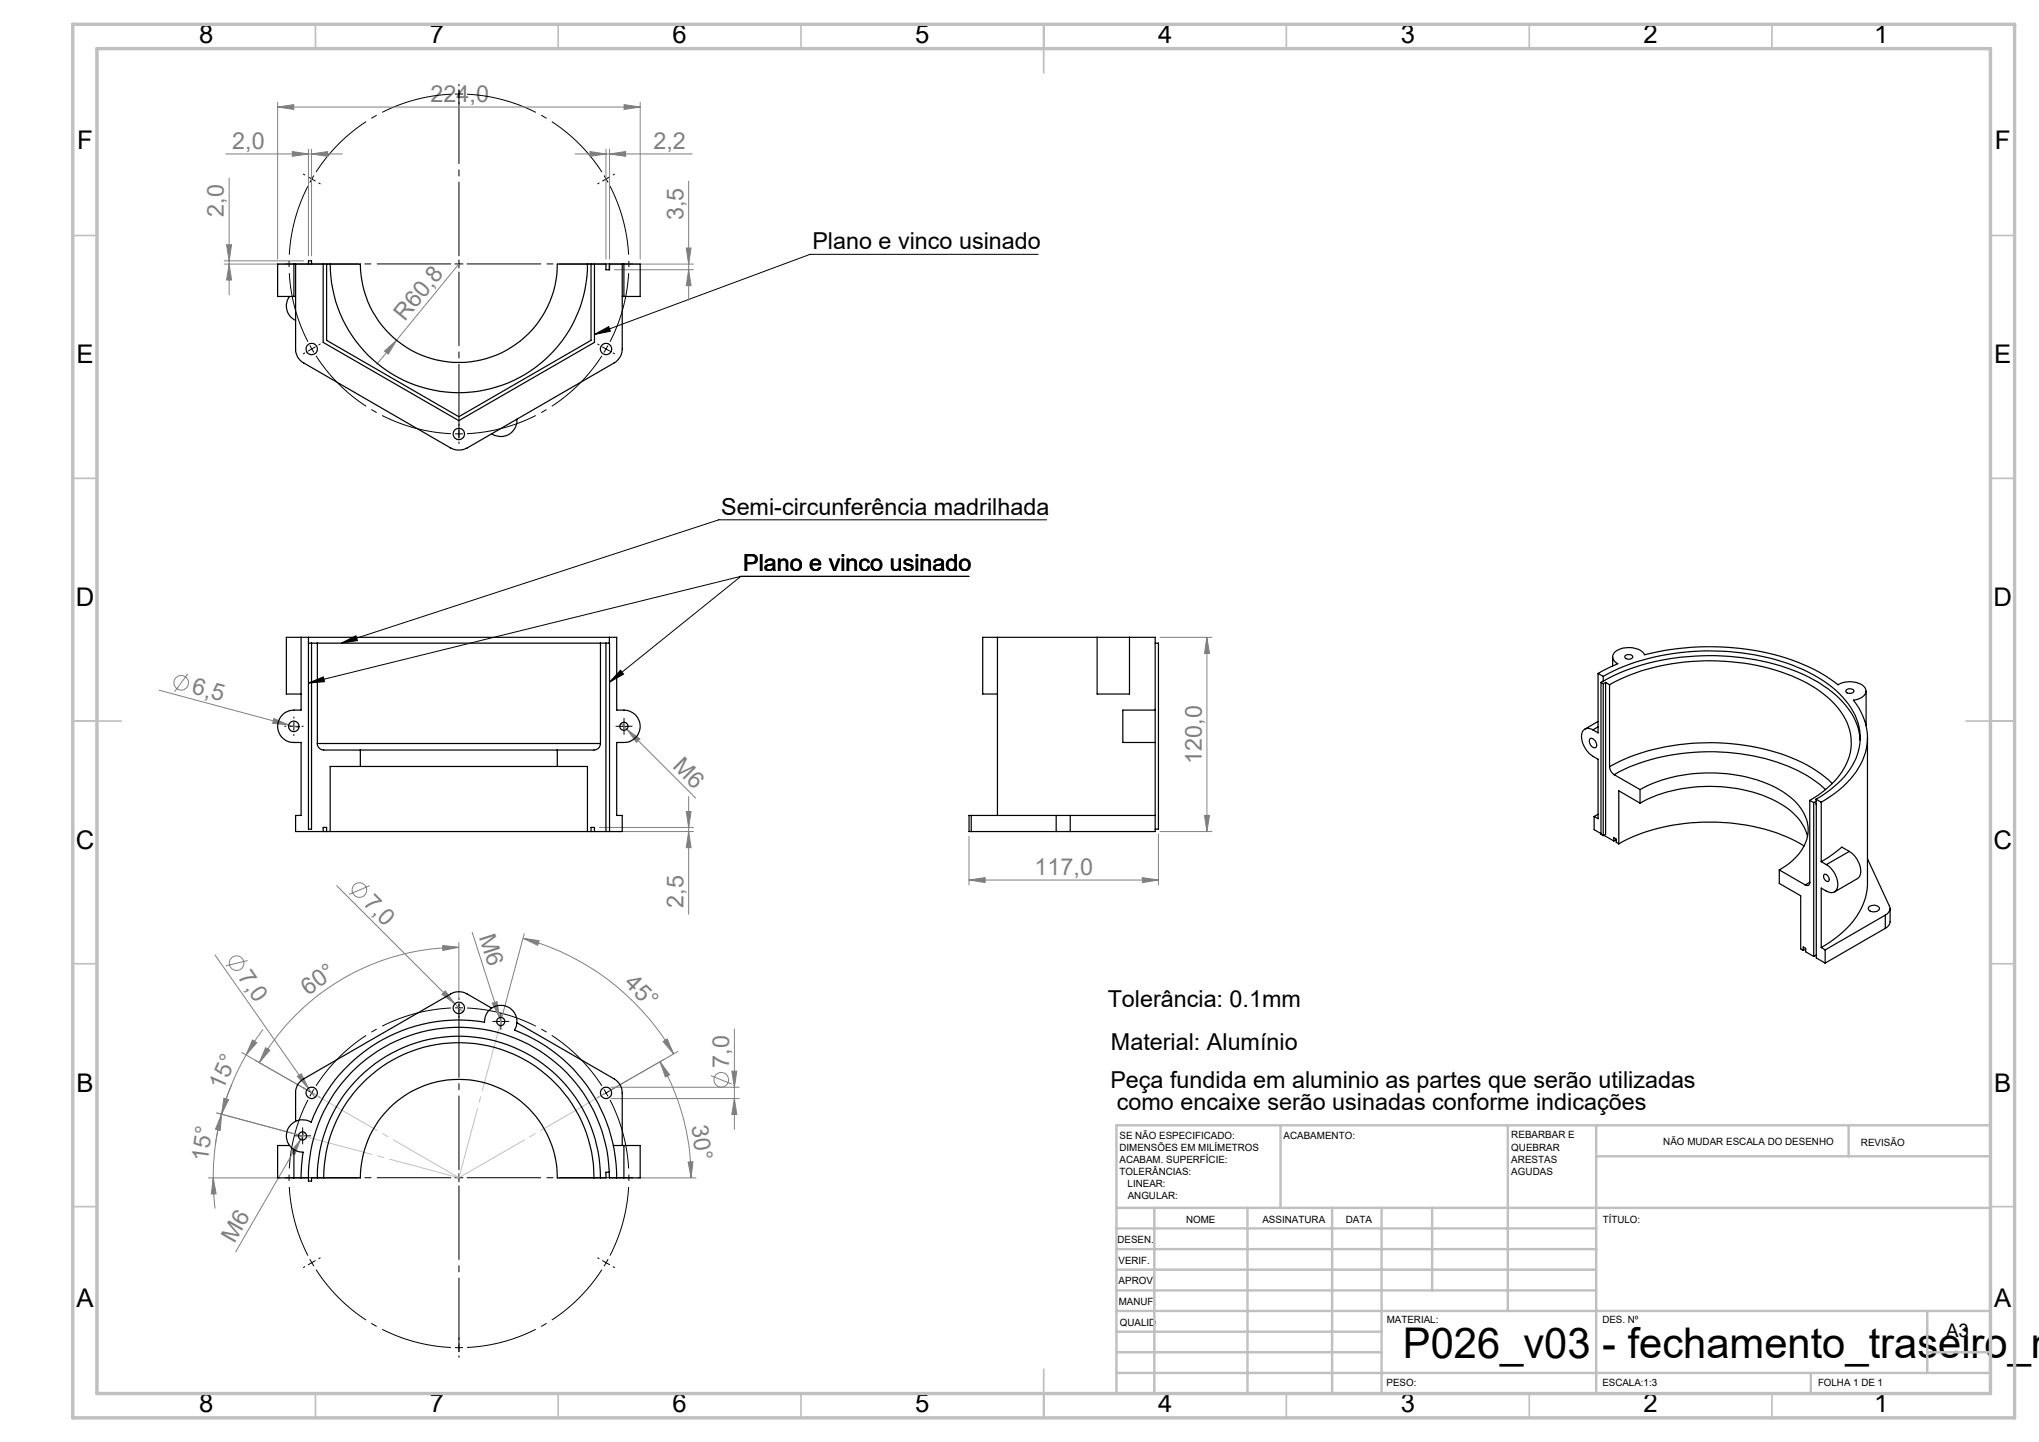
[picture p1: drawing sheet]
<svg xmlns="http://www.w3.org/2000/svg" width="420mm" height="297mm" viewBox="0 0 420 297" stroke-linecap="round" stroke-linejoin="round" font-family="sans-serif">
<g fill="none" stroke="#808080" stroke-width=".21">
<path d="M46.5 31.7h24M47.2 36.7v24M57.2 22l3.3-.4v.9zM57.2 21.1v32.3M57.2 22h74.7M60.2 31.2l3.3 .5-3.3 .5zM63.5 30.7v22M64.2 31.7l3.3-.5v1zM64.2 30.7v22M118.5 31.7h24.1M121.5 31.2l3.3 .5-3.3 .5zM124.8 30.7v22.7"/>
<path d="M125.6 31.7l3.3-.5v1zM125.6 30.7v22.7M128.6 21.6l3.3 .4-3.3 .5zM131.9 21.1v32.3M141.9 37.3v24.6M46.2 54.4h13.7M46.2 53.7h16.3M46.7 50.4h1l-.5 3.3zM47.2 54.4l.5 3.3h-1zM94.5 54.4l-16.9 20.6M126.5 55.6h16.3M129.2 54.4h13.6"/>
<path d="M141.4 51.1h.9l-.4 3.3zM141.9 55.6l.4 3.2h-.9zM79.2 72.3l2.5-2.2-1.7 2.9zM38.7 138.8l-2.8 3.7M238.9 131.3h10.7M248.6 131.3l.5 3.3h-1zM248.6 131.3v40M32.8 142.2l28.8 7.7M56.4 148l3.1 1.3-3.3-.3zM127.9 149l15.4 15.4M129.1 150.2l2.7 2-.7 .7zM123.5 170.4h19.3"/>
<path d="M127 171.3h15.8M141.4 167.1h.9l-.4 3.3zM141.9 164.1v24.2M141.9 171.3l.4 3.3h-.9zM199.6 172.3v10M238.6 171.8v10.5M238.9 171.3h10.7M248.1 168h1l-.5 3.3zM44.3 196.7l19.2 27.5M51 197.8l-4.5 1.1M69.4 182.4l26 26M76.2 182.4l-4.3 1.8"/>
<path d="M91.2 194.7l3.3 .4-3.3 .7zM94.5 195.1a47.4 47.4 0 0 0-41.1 23.8M94.5 194.1v11.7M97.3 192l5.6 17.6M107.7 193.2l3.4 .5-.4 1zM107.7 193.2a51 51 0 0 1 31 23.9M108 192.3l-4.6 17.1M199.6 181.3l3.3-.5v1zM199.6 181.3h39M235.3 180.8l3.3 .5-3.3 .5zM49.8 216.8l13.6 7.8-10.9-6.2M50.7 217.3a51.6 51.6 0 0 0-5.1 12.2"/>
<path d="M52 214.2l.9 .6-2.2 2.5zM54.2 212l-3.5 5.3M54.7 215.8l.9 .5-2.2 2.6zM91 204.8l.7-.7 2 2.7zM101.4 206.6l1-.3 .5 3.3zM102.9 209.6l.5 1.6M136 218.7l1.9 2.7-.8 .4zM136 218.7a48.1 48.1 0 0 1 6.3 23.9M136.6 214.5l.8-.5 1.3 3.1zM139.6 216.6l-13.9 8M151.3 211.9v20.7M44.7 229.2l16.6 4.5"/>
<path d="M45.6 229.5a49.6 49.6 0 0 0-1.7 13.1M45.6 229.5l-.2 3.3-1-.2zM45.6 229.5l-.7 3.1-.5 3.1M46.1 226.2l1 .3-1.5 3zM47.7 223.5l-2.1 6M61.2 221.7l.9-.5 1.4 3zM61.9 234.7l-1.2 3.1-.9-.5zM61.9 234.7l-13.4 23.1M62.7 233.3l-.8 1.4M63.5 224.2l1.4 1.9M125.8 223.9h26.5M125.8 226.3h26.5"/>
<path d="M141.7 239.3h1l-.4 3.3zM146.4 221.5l4.3 1.8M150.7 220.6h1.1l-.5 3.3zM151.3 226.3l.5 3.2h-1.1zM42.9 242.6h14.8M43.9 242.6l.6 3.3h-1zM43.9 242.6l.1 2.4 .3 3.9M131.3 242.6h12.1"/>
<circle cx="37.3" cy="140.6" r="1.51"/>
<circle cx="48.7" cy="198.4" r="1.5"/>
<circle cx="74" cy="183.3" r="1.52"/>
<circle cx="148.6" cy="222.4" r="1.51"/>
</g>
<g fill="none" stroke="#000" stroke-width=".21" stroke-dasharray="15.2 1.3 1.3 1.3" stroke-linecap="butt">
<path d="M94.5 19.4h-.8M94.5 19.4h.9M64.2 36.9l-.4 .7M64.2 36.9l.5-.8M124.8 36.9l-.4-.8M124.8 36.9l.5 .7M64.2 71.9l.5 .7M64.2 71.9l-.4-.8M94.5 89.4h.9M94.5 89.4h-.8M94.5 207.6h-.8M94.5 207.6h.9"/>
<path d="M64.2 225.1l-.4 .7M64.2 225.1l.5-.7M64.2 260.1l.5 .7M64.2 260.1l-.4-.8M94.5 277.6h.9M94.5 277.6h-.8M124.8 260.1l.5-.8M124.8 260.1l-.4 .7"/>
</g>
<path d="M92.9 19.4a35 35 0 0 0-27.8 16M63.4 38.3a35 35 0 0 0 0 32.1M124 35.4a35 35 0 0 0-27.8-16M65.1 73.3a35 35 0 0 0 27.8 16M125.6 70.4a35 35 0 0 0 0-32.1M96.2 89.3a35 35 0 0 0 27.8-16M92.9 207.6a35 35 0 0 0-27.8 16M63.4 226.5a35 35 0 0 0 0 32.1M124 223.6a35 35 0 0 0-27.8-16M125.6 258.6a35 35 0 0 0 0-32.1M65.1 261.5a35 35 0 0 0 27.8 16M96.2 277.5a35 35 0 0 0 27.8-16" fill="none" stroke="#000" stroke-width=".21" stroke-dasharray="15.2 1.3 1.3 1.3" stroke-dashoffset=".5" stroke-linecap="butt"/>
<g fill="none" stroke="#000" stroke-width=".21">
<path d="M213.9 52.4h-47l-44.5 16.5M122.4 68.9l3-1.6 .3 .9zM124.1 71.5l.7 .4M124.8 71.9l-.4 .7M124.8 71.9l.8 .4M125.2 71.2l-.4 .7M152.6 118.7h47M152.6 118.7l-89.1 22M152.6 118.7l-27 21.8M215.6 107.1h-67.5l-77.8 25.4M70.3 132.5l3-1.6 .3 1zM127.8 138l.6 .8-2.8 1.7z"/>
<path d="M59.7 149.6h1.6M60.5 148.8v1.6M63.5 140.7l3.1-1.3 .3 1zM127.7 149.6h1.7M128.5 148.8v1.6M102.3 210.4h1.7M103.2 209.5v1.7M61.5 234h1.6M62.3 233.1v1.7M124.4 224.4l.4 .7M124.8 225.1l.4 .7M124.8 225.1l-.7 .4"/>
<path d="M125.6 224.7l-.8 .4"/>
</g>
<g fill="none" stroke="#000" stroke-width=".21" stroke-dasharray="15.2 1.3 1.3 1.3">
<path d="M94.5 19.4v-.9M94.5 19.4v.8M94.5 17.7v-.3M62.8 36l-.3-.1M64.2 36.9l-.7-.5M64.2 36.9l.7 .4M65.7 37.7l.3 .2M94.5 21v.4M123.4 37.7l-.3 .2M124.8 36.9l.8-.5M124.8 36.9l-.7 .4M126.3 36l.3-.1"/>
<path d="M94.5 54.4v-.9M94.5 54.4h-.8M94.5 54.4v.8M94.5 54.4h.9M62.8 72.7l-.3 .2M64.2 71.9l-.7 .4M64.2 71.9l.7-.5M65.7 71l.3-.1M123.4 71l-.3-.1M126.3 72.7l.3 .2M94.5 89.4v.8M94.5 89.4v-.9"/>
<path d="M94.5 91v.4M94.5 87.7v-.3M58.9 149.6h-.3M60.5 147.9v-.2M60.5 151.3v.2M62.2 149.6h.3M127.7 149.6h-.8M128.5 148.8v-.9M128.5 150.4v.9M129.4 149.6h.8M94.5 207.6v-.9M94.5 207.6v.8"/>
<path d="M94.5 205.9v-.3M94.5 209.2v.4M102.3 210.4h-.8M103.2 209.5v-.8M103.2 211.2v.8M104 210.4h.8M61.5 233.9h-.8M62.3 233.1v-.8M62.3 234.8v.8M62.8 224.2l-.3-.1M63.2 233.9h.8M64.2 225.1l-.7-.4"/>
<path d="M64.2 225.1l.7 .4M65.7 225.9l.3 .2M123.4 225.9l-.3 .2M126.3 224.2l.3-.1M65.7 259.2l.3-.1M94.5 242.6v-.9M94.5 242.6h-.8M94.5 242.6v.8M94.5 242.6h.9M123.4 259.2l-.3-.1M62.8 260.9l-.3 .2M64.2 260.1l-.7 .4"/>
<path d="M64.2 260.1l.7-.4M94.5 277.6v.8M94.5 277.6v-.9M94.5 279.2v.4M94.5 275.9v-.3M124.8 260.1l.8 .4M124.8 260.1l-.7-.4M126.3 260.9l.3 .2"/>
</g>
<path d="M92.9 54.4h-34.2M94.5 52.7v-34.2M94.5 56v34.2M96.2 54.4h34.2M92.9 242.6h-34.2M94.5 240.9v-34.2M94.5 244.2v34.2M96.2 242.6h34.2" fill="none" stroke="#000" stroke-width=".21" stroke-dasharray="15.2 1.3 1.3 1.3" stroke-dashoffset=".1"/>
<path d="M103.2 210.4l-8.7 32.2M94.5 242.6l-32.2-8.7" fill="none" stroke="#c0c0c0" stroke-width=".21" stroke-dasharray="15.2 1.3 1.3 1.3" stroke-dashoffset=".5"/>
<path d="M94.5 242.6l-30.3-17.5M94.5 242.6l30.3-17.5" fill="none" stroke="#c0c0c0" stroke-width=".21" stroke-dasharray="15.2 1.3 1.3 1.3" stroke-dashoffset="-.4"/>
<g fill="none" stroke="#c0c0c0" stroke-width=".35">
<path d="M65 5v5M115 5v5M165 5v5M215 5v10M265 5v5M315 5v5M365 5v5M15 48.5h5M410 48.5h5M15 98.5h5M410 98.5h5M15 148.5h10"/>
<path d="M405 148.5h10M15 198.5h5M410 198.5h5M15 248.5h5M410 248.5h5M65 287v5M115 287v5M165 287v5M215 282v10M265 287v5M315 287v5M365 287v5"/>
</g>
<g fill="none" stroke="#c0c0c0" stroke-width=".5">
<path d="M263.8 231.8v17M310.6 231.8v38.2M328.8 231.8v55.2M328.8 238.2h81.2M380.8 231.8v6.4M410 231.8h-180v55.2M230 248.8h180M230 257.3h98.8M230 253h98.8M237.8 248.8v38.2M257 248.8v38.2M274.4 248.8v38.2"/>
<path d="M284.6 248.8v38.2M295 248.8v17M230 265.8h98.8M230 261.5h98.8M230 278.5h54.6M230 274.3h54.6M230 270h180M397 278.5h13M397 270v12.8M230 282.8h180M373 282.8v4.2"/>
</g>
<path d="M15 5h400v287h-400zM20 10h390v277h-390z" fill="none" stroke="#c0c0c0" stroke-width=".7"/>
<path d="M63.5 140.7l3.1-1.3 .3 1zM127.8 138l.6 .8-2.8 1.7zM70.3 132.5l3-1.6 .3 1zM122.4 68.9l3-1.6 .3 .9z" fill="#000"/>
<g fill="#808080">
<path d="M101.4 206.6l1-.3 .5 3.3z"/>
<path d="M61.2 221.7l.9-.5 1.4 3z"/>
<path d="M91 204.8l.7-.7 2 2.7z"/>
<path d="M56.4 148l3.1 1.3-3.3-.3z"/>
<path d="M79.2 72.3l2.5-2.2-1.7 2.9z"/>
<path d="M61.9 234.7l-1.2 3.1-.9-.5z"/>
<path d="M129.1 150.2l2.7 2-.7 .7z"/>
<path d="M141.7 239.3h1l-.4 3.3zM136 218.7l1.9 2.7-.8 .4z"/>
<path d="M136.6 214.5l.8-.5 1.3 3.1zM107.7 193.2l3.4 .5-.4 1z"/>
<path d="M91.2 194.7l3.3 .4-3.3 .7zM54.7 215.8l.9 .5-2.2 2.6z"/>
<path d="M52 214.2l.9 .6-2.2 2.5zM45.6 229.5l-.2 3.3-1-.2z"/>
<path d="M46.1 226.2l1 .3-1.5 3zM43.9 242.6l.6 3.3h-1z"/>
<path d="M125.6 31.7l3.3-.5v1zM121.5 31.2l3.3 .5-3.3 .5z"/>
<path d="M199.6 181.3l3.3-.5v1zM235.3 180.8l3.3 .5-3.3 .5zM60.2 31.2l3.3 .5-3.3 .5zM64.2 31.7l3.3-.5v1zM57.2 22l3.3-.4v.9zM128.6 21.6l3.3 .4-3.3 .5z"/>
<path d="M141.9 55.6l.4 3.2h-.9zM141.4 51.1h.9l-.4 3.3z"/>
<path d="M141.4 167.1h.9l-.4 3.3zM141.9 171.3l.4 3.3h-.9zM150.7 220.6h1.1l-.5 3.3zM151.3 226.3l.5 3.2h-1.1zM248.6 131.3l.5 3.3h-1zM248.1 168h1l-.5 3.3zM46.7 50.4h1l-.5 3.3zM47.2 54.4l.5 3.3h-1z"/>
</g>
<g fill="none" stroke="#000" stroke-width=".25">
<path d="M60.5 54.4h13.7a20.3 20.3 0 0 0 20.3 20.2 20.3 20.3 0 0 0 20.3-20.2h10v1.2h.8v-1.2M60.5 54.4h-3.3v6.7h3.3M60.5 54.4v6.7M60.9 54.4v17.5a3.2 3.2 0 0 0 1.6 2.9l30.4 17.5a3.5 3.5 0 0 0 3.3 0l30.3-17.5a3.4 3.4 0 0 0 1.7-2.9v-17.5M63.5 54.4v-.7h.7v.7M66.6 54.4v16.1l27.9 16.1 27.9-16.1v-16.1M67.3 54.4v15.7l27.2 15.7 27.2-15.7v-15.7M68 54.4a26.5 26.5 0 0 0 26.5 26.5 26.5 26.5 0 0 0 26.5-26.5M128.5 54.4h3.4v6.7h-3.4M128.5 54.4h-3v1.2M128.5 54.4v6.7M59.6 61.1a3.3 3.3 0 0 0 1.3 4.9"/>
<path d="M60.5 61.1h.4M128.2 61.1h.3M106.5 86.3a3.3 3.3 0 0 1-1.7 3.2 3.3 3.3 0 0 1-3.5-.2M62 131.3v15a4.3 4.3 0 0 0-4 1.1 3.3 3.3 0 0 0-.5 3.6 3.3 3.3 0 0 0 3 1.9h1.5v15.1h-1.1v3.3h7.1M62 131.3h-3v11.6h3M62 131.3h1.5M63.5 131.3h62M63.5 131.3v39.5h.7v-38.3M63.5 132.5h1.9M65.4 132.5h58.3M65.4 132.5v20.6M123.7 132.5h1.9v38.8"/>
<path d="M123.7 132.5v20.6M124.8 132.5v38.8M125.5 132.5h.1M125.5 131.3h1.5v15a4.1 4.1 0 0 1 4.3 1.5 3.3 3.3 0 0 1-2.8 5.1h-1.5v15.1h1.2v3.3h-7.2M125.5 131.3v1.2M205.5 131.3h20.5M205.5 131.3h-3.1v11.6h3.1M205.5 131.3v36.7M226 131.3v11.6h6.7v-11.6M226 131.3h6.7M232.7 131.3h5.2v15M237.9 132.5h.7v38.3h-.7"/>
<path d="M329.2 138.7l4-2a1.46 1.46 0 0 1-1-1.4 1.46 1.46 0 0 1 1.1-1.4 4.6 4.6 0 0 1 5.3 .7l.1 .3a53.2 53.2 0 0 1 32.8 2l3.3 1.6 3.8 2.5a4.8 4.8 0 0 1 5.4 .5 1.39 1.39 0 0 1-.6 2.2l-1.6 .5a11.8 11.8 0 0 1-.1 15.5 22.2 22.2 0 0 1-6.6 5.5M329.2 138.7v12.3l-1.1-.7M329.2 138.7l1 .6M330.2 139.3a47 47 0 0 1 27.2-5 38.6 38.6 0 0 1 19.9 7.2 13.7 13.7 0 0 1 5.9 10.6 14 14 0 0 1-6.3 10.7l-2.8 1.8M330.2 139.3v1M332.2 135.3v1.9M334.7 135.1a1.03 1.03 0 0 1 1.6 .2 .94 .94 0 0 1-1.6 0zM65.4 153.1a1.33 1.33 0 0 0 1.3 1.4h7.5M65.4 153.1h58.3M74.2 157.9h40.6M74.2 154.5h40.6M74.2 154.5v3.4"/>
<path d="M74.2 157.9h-6.2v13.4M114.8 157.9h6.2v13.4M114.8 154.5v3.4M123.7 153.1a1.33 1.33 0 0 1-1.4 1.4h-7.5M237.9 146.3v6.6M237.9 146.3h-6.6v6.6h6.6M237.9 152.9v18.4h-17.4M327.5 152.2a1.01 1.01 0 0 1 1.4 1 .53 .53 0 0 1-.2 .8 .53 .53 0 0 1-.7-.2 1.33 1.33 0 0 1-.5-1.6zM328.1 150.3a1.51 1.51 0 0 0-1.8 0 1.51 1.51 0 0 0-.5 1.8 5.6 5.6 0 0 0 3.4 4.3v12.2l-.8-.4M329.2 148.6l-2.7 1.6M329.2 149.7l-1.1 .6M329.8 140.5l.4 .3"/>
<path d="M329.8 140.5v31.3l.4 .3M330.2 140.3a46.5 46.5 0 0 1 27.3-5 39.7 39.7 0 0 1 19 6.5 15.2 15.2 0 0 1 6.6 9.8l.1 .8M330.2 140.8v31.3M330.2 140.3l-.4 .2M330.7 140.5l.8 .5M330.7 140.5l-.5 .3M330.7 140.5v31.3l-.5 .3M331.5 141a44.2 44.2 0 0 1 26.4-4.5 35.4 35.4 0 0 1 18 6.7 12.4 12.4 0 0 1 5.3 11.1 13.7 13.7 0 0 1-5.7 8.8l-2.7 1.7M331.5 157.9a2.1 2.1 0 0 0 1 1.7M331.5 157.9a44.2 44.2 0 0 1 26.4-4.6 35.4 35.4 0 0 1 18 6.7l1.5 1.4M331.5 141v16.9M332.5 159.6a41.6 41.6 0 0 1 23.3-4.6 35.5 35.5 0 0 1 19.1 6.6l1.1 1"/>
<path d="M332.5 159.6l5.3 3M380.4 142.1a1.04 1.04 0 0 1 1.5 .3 1.01 1.01 0 0 1-1.7-.1zM384.4 142.3v7.1M384.7 152v29.9a14.1 14.1 0 0 1-5.8 10.7l-1.8 1.3-2 1.3M66.6 171.3v-.9h.7v.9M68 171.3h53M121.7 171.3v-.9h.7v.9M200.1 168h-.5v3.3h.5M200.1 171.3h17.5M200.1 168h17.5M200.1 168v3.3M217.6 171.3h2.9"/>
<path d="M217.6 168h2.9M217.6 168v3.3M220.5 168h17.4M220.5 168v3.3M328.4 168.2v2.7l1.4 .8M329.2 167.7l-.8 .5M330.4 172l2 1.2M332.4 173.2v-.7l.5 .3v.7l.5 .3M332.9 172.9l-.5 .3M333.4 173.8a40.2 40.2 0 0 1 25.2-4 32.9 32.9 0 0 1 13 4.4M337.8 162.6a31.9 31.9 0 0 1 27.9-.4 11.7 11.7 0 0 1 6.6 7.4 8.4 8.4 0 0 1-3.6 8.1l-2.2 1.5M337.8 165.4a31.7 31.7 0 0 1 26.1-1.3 13.7 13.7 0 0 1 8 7l.4 1.2"/>
<path d="M337.8 165.4l-4.4-2.5v10.9M337.8 162.6v2.8M366.5 179.2v2.8l4.4 2.5v10.9l.5 .4M366.5 179.2l5.4 3.1M372.8 164.8v16.9a.56 .56 0 0 1-.3 .6 .56 .56 0 0 1-.6 0M372.8 164.8l.8 .5M373.6 165.3v31.7M374.1 164.6v32.7l1.9 1.1M374.1 164.6l1 .6M374.1 165l-.5 .3M375.1 165.2v12.3M375.1 177.5l1.1 .6"/>
<path d="M376.2 178.1a4.7 4.7 0 0 1 2.2 5.1 1.43 1.43 0 0 1-2.2 .3l-1.1-.6v12.3M380.9 175.4l-1.5-.9-2.5 1.9-1.8 1.1M380.9 175.4a4.7 4.7 0 0 1 2.2 5l-.5 .6-4.7 2.7M380.9 175.4l-4.7 2.7M384.7 176.9l4.5 9.7a1.45 1.45 0 0 1-.9 1.9M371.4 195.8v-.8l.5 .3v.7l1.7 1M371.9 195.5l-.5 .3M372.8 181.7l-.9 .6M374.1 196.7l-.5 .3M375.1 195.2l.9 .4M375.8 180.1a.97 .97 0 0 1 .8 1.4 .95 .95 0 0 1-.8-1.4zM376 195.6v2.8"/>
<path d="M385.1 186.7a1.43 1.43 0 0 1 2 .4 1.34 1.34 0 0 1-2.3 .1zM388.3 188.5l-12.3 7.1M388.3 188.5v2.7M388.3 191.2l-12.3 7.2M389.3 187.1v3l-.4 .7-.6 .4M101.3 207.6l-5.1-2.9a3.3 3.3 0 0 0-3.3 0l-30.4 17.5a3.2 3.2 0 0 0-1.6 2.9v5.9M106.5 210.6l20 11.6a3.3 3.3 0 0 1 1.7 2.9v10.8M59.6 235.9h-2.4v6.7h3.3M60.5 236.8v5.8M126.3 235.9h2.2M128.5 235.9h3.4v6.7h-3.4M128.5 235.9v6.7"/>
<path d="M60.5 242.6h3M62 242.6l.1-2.7 .3-2.6a3.3 3.3 0 0 1-3.3-4.2 3.3 3.3 0 0 1 5-2 32.5 32.5 0 0 1 35.7-20.6 3.3 3.3 0 0 1 4.2-3.3 3.3 3.3 0 0 1 2 5 32.5 32.5 0 0 1 21 30.4M63.5 242.6a31 31 0 0 1 31-31 31 31 0 0 1 31 31h3M63.5 242.6v.7h.7v-.7h1.2M65.4 242.6a29.2 29.2 0 0 1 29.1-29.2 29.2 29.2 0 0 1 29.2 29.2M65.4 242.6h1.3M66.7 242.6a27.8 27.8 0 0 1 27.8-27.8 27.8 27.8 0 0 1 27.8 27.8M66.7 242.6h7.5a20.3 20.3 0 0 1 20.3-20.3 20.3 20.3 0 0 1 20.3 20.3h7.5M122.3 242.6h1.4M125.5 241.4h-.7v1.2h-1.1"/>
<circle cx="64.2" cy="71.9" r="1.17"/>
<circle cx="124.8" cy="71.9" r="1.16"/>
<circle cx="94.5" cy="89.4" r="1.17"/>
<circle cx="60.5" cy="149.6" r="1.09"/>
<circle cx="128.5" cy="149.6" r=".84"/>
<circle cx="94.5" cy="207.6" r="1.17"/>
<circle cx="103.1" cy="210.4" r=".84"/>
<circle cx="62.3" cy="234" r=".83"/>
<circle cx="64.2" cy="225.1" r="1.17"/>
<circle cx="124.8" cy="225.1" r="1.17"/>
</g>
<text font-size="8.7" x="289" y="279.7">P026_v03 - fechamento_traseiro_m</text>
<g font-size="5.3">
<text x="41" y="8.9">8</text>
<text x="88.5" y="8.9">7</text>
<text x="138.5" y="8.9">6</text>
<text x="188.5" y="8.9">5</text>
<text x="238.5" y="8.9">4</text>
<text x="288.5" y="8.9">3</text>
<text x="338.5" y="8.9">2</text>
<text x="386" y="8.9">1</text>
<text x="15.9" y="30.6">F</text>
<text x="410.9" y="30.6">F</text>
<text x="15.7" y="74.9">E</text>
<text x="410.7" y="74.9">E</text>
<text x="15.6" y="124.9">D</text>
<text x="410.6" y="124.9">D</text>
<text x="15.6" y="174.9">C</text>
<text x="410.6" y="174.9">C</text>
<text x="15.7" y="224.9">B</text>
<text x="410.7" y="224.9">B</text>
<text x="15.7" y="269.1">A</text>
<text x="410.7" y="269.1">A</text>
<text x="41" y="290.9">8</text>
<text x="88.5" y="290.9">7</text>
<text x="138.5" y="290.9">6</text>
<text x="188.5" y="290.9">5</text>
<text x="238.5" y="290.9">4</text>
<text x="288.5" y="290.9">3</text>
<text x="338.5" y="290.9">2</text>
<text x="386" y="290.9">1</text>
</g>
<g font-size="4.8" fill="#808080">
<text x="88.7" y="21">224,0</text>
<text x="47.8" y="30.6">2,0</text>
<text x="134.6" y="30.6">2,2</text>
<text x="46.1" y="44.7" transform="rotate(-90 46.1 44.7)">2,0</text>
<text x="140.8" y="45.3" transform="rotate(-90 140.8 45.3)">3,5</text>
<text x="83.4" y="66.4" transform="rotate(-51 83.4 66.4)">R60,8</text>
<text x="39.3" y="142.8" transform="rotate(15 39.3 142.8)">6,5</text>
<text x="138.4" y="158" transform="rotate(45 138.4 158)">M6</text>
<text x="247.5" y="157.3" transform="rotate(-90 247.5 157.3)">120,0</text>
<text x="213.1" y="180.2">117,0</text>
<text x="74.7" y="186.2" transform="rotate(45 74.7 186.2)">7,0</text>
<text x="140.8" y="187" transform="rotate(-90 140.8 187)">2,5</text>
<text x="98.7" y="193" transform="rotate(72 98.7 193)">M6</text>
<text x="48.9" y="201.3" transform="rotate(55 48.9 201.3)">7,0</text>
<text x="128.4" y="202.8" transform="rotate(44 128.4 202.8)">45°</text>
<text x="63.5" y="205.1" transform="rotate(-35 63.5 205.1)">60°</text>
<text x="150.2" y="219.9" transform="rotate(-90 150.2 219.9)">7,0</text>
<text x="45.9" y="224.7" transform="rotate(-66 45.9 224.7)">15°</text>
<text x="142.4" y="231.9" transform="rotate(82 142.4 231.9)">30°</text>
<text x="42.8" y="239.3" transform="rotate(-82 42.8 239.3)">15°</text>
<text x="48.3" y="256.1" transform="rotate(-60 48.3 256.1)">M6</text>
</g>
<g font-size="4.8">
<text x="167.3" y="51.2">Plano e vinco usinado</text>
<text x="148.5" y="106">Semi-circunferência madrilhada</text>
<text x="153.1" y="117.6">Plano e vinco usinado</text>
<text x="228.2" y="207.4">Tolerância: 0.1mm</text>
<text x="228.8" y="216.3">Material: Alumínio</text>
<text x="228.7" y="224.1">Peça fundida em aluminio as partes que serão utilizadas</text>
<text x="230.1" y="228.6">como encaixe serão usinadas conforme indicações</text>
</g>
<text font-size="3.9" x="400.9" y="275.5">A3</text>
<g font-size="2.1">
<text x="230.6" y="234.6">SE NÃO ESPECIFICADO:</text>
<text x="230.6" y="237">DIMENSÕES EM MILÍMETROS</text>
<text x="230.6" y="239.5">ACABAM. SUPERFÍCIE:</text>
<text x="264.4" y="234.5">ACABAMENTO:</text>
<text x="311.3" y="234.5">REBARBAR E</text>
<text x="311.3" y="237">QUEBRAR</text>
<text x="311.3" y="239.5">ARESTAS</text>
<text x="342.6" y="235.9">NÃO MUDAR ESCALA DO DESENHO</text>
<text x="383.3" y="236.1">REVISÃO</text>
<text x="230.6" y="242">TOLERÂNCIAS:</text>
<text x="232.3" y="244.5">LINEAR:</text>
<text x="311.3" y="242">AGUDAS</text>
<text x="232.3" y="247">ANGULAR:</text>
<text x="244.3" y="252">NOME</text>
<text x="260" y="251.9">ASSINATURA</text>
<text x="277.2" y="251.9">DATA</text>
<text x="330.2" y="251.9">TÍTULO:</text>
<text x="230.2" y="256">DESEN.</text>
<text x="230.4" y="260.3">VERIF.</text>
<text x="230.4" y="264.4">APROV.</text>
<text x="230.5" y="268.7">MANUF.</text>
<text x="230.7" y="273.1">QUALID</text>
<text x="285.6" y="272.5">MATERIAL:</text>
<text x="330.1" y="272.5">DES. Nº</text>
<text x="285.6" y="285.5">PESO:</text>
<text x="330.1" y="285.6">ESCALA:1:3</text>
<text x="374.5" y="285.6">FOLHA 1 DE 1</text>
</g>
</svg>
